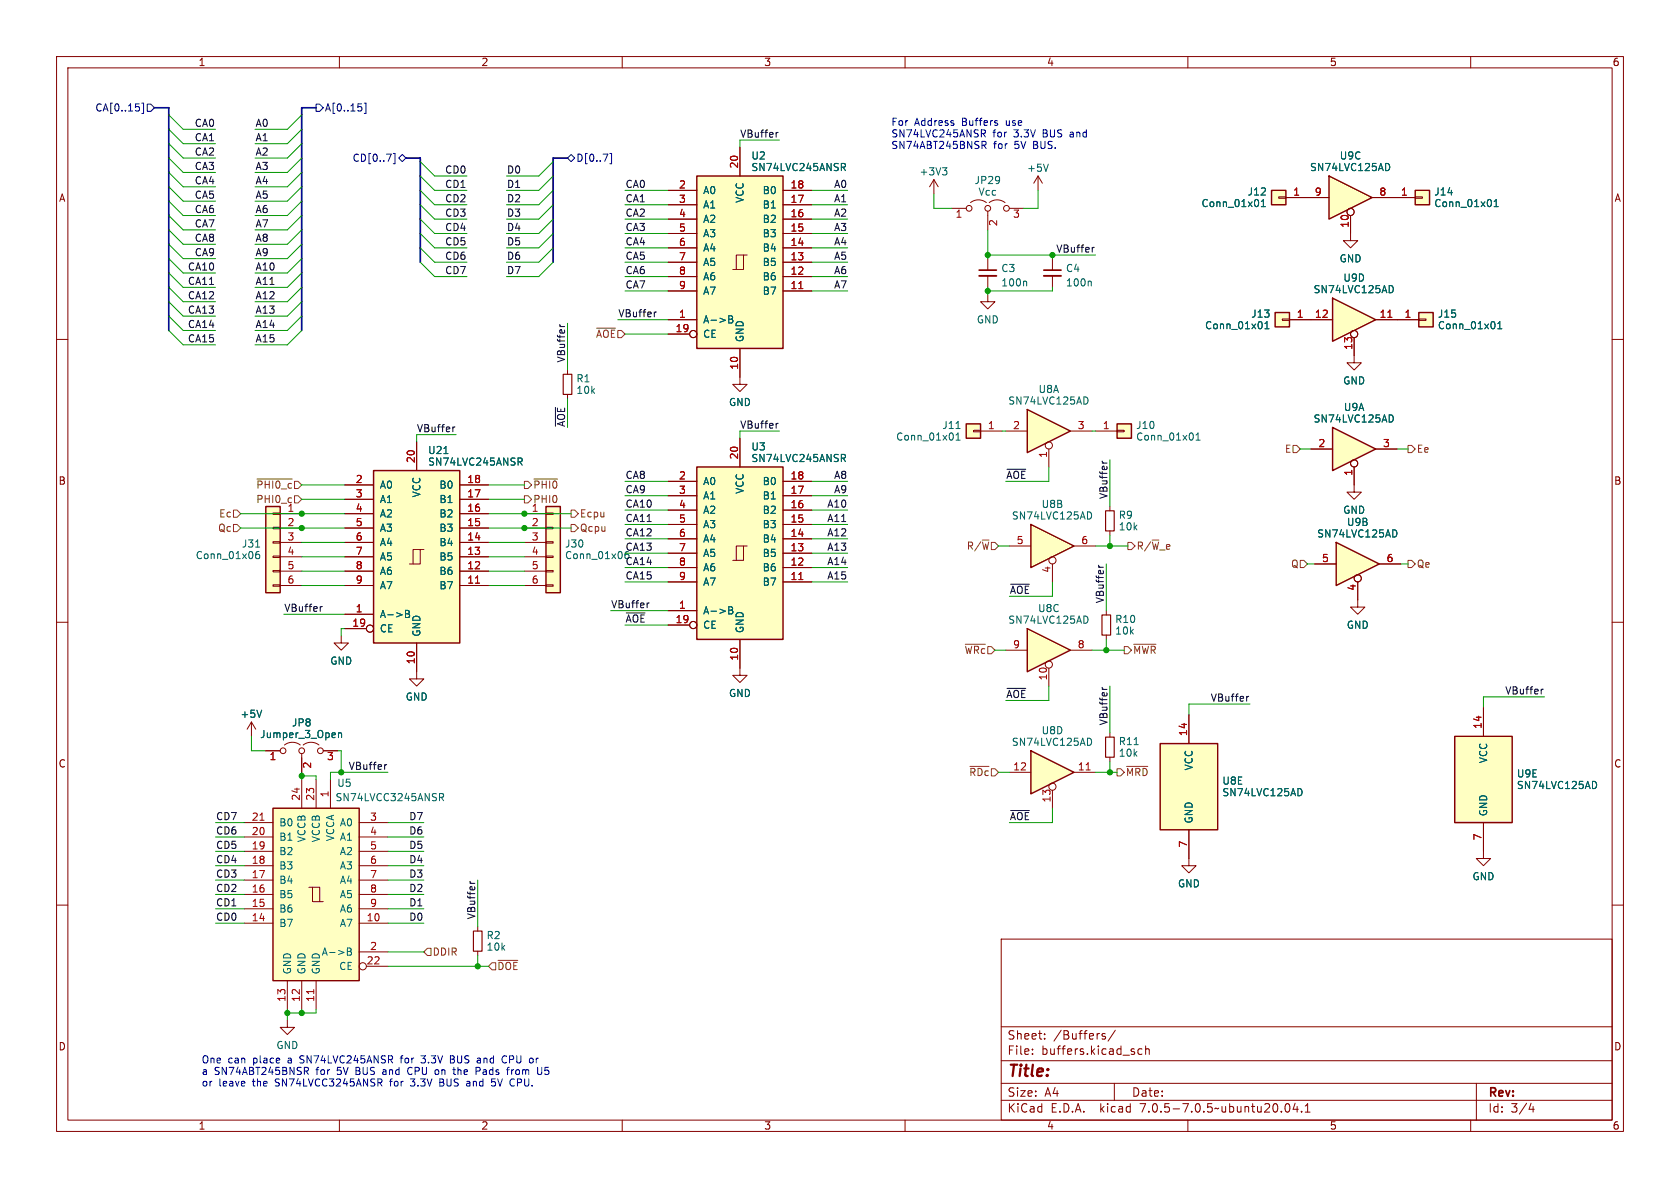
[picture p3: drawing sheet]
<svg xmlns="http://www.w3.org/2000/svg" width="297mm" height="210mm" viewBox="0 0 297 210" stroke-linecap="round" stroke-linejoin="round" font-family="sans-serif">
<g fill="none" stroke="#840000" stroke-width=".18">
<path d="M10 10h277v190h-277zM12 12h273v186h-273zM60 10v2M110 10v2M160 10v2M210 10v2M260 10v2M246.4 34.9h3.8M250.2 34.8h1.3v.3h-1.3zM10 60h2M186.1 45.7v2.1M186.1 48.8v2"/>
<path d="M285 60h2M10 110h2M285 110h2M10 160h2M285 160h2M177 166h108v32h-108zM60 198v2M110 198v2M160 198v2M177 194.5h108M177 191.5h108M177 187.5h108"/>
<path d="M177 181.5h108M182.5 186.3v.1M182.5 185.5v.1M184.7 183.6v.1M184.7 182.8v.1M195.4 182.8l-.4-.1-.2 .2 .1 .2 .5 .2v.3h-.6M197 191.5v3M197.2 182.1l-1.3 2M201.9 185.5l-.4-.1-.3 .3v.4l.1 .2h.6M202.5 185.5l.2-.1 .4 .1 .1 .9M202.5 184.9v1.5M210 198v2"/>
<path d="M226.5 196.5v.1M227.3 195.2l.2-.1a.81 .81 0 0 1 .6 .6 .81 .81 0 0 1-.3 .8l-.1 .1a.81 .81 0 0 1-.4-1.4zM229 195l-.4 1.1h.9M229.3 195.6v1M230.1 196.5v.1M230.7 196.6h.9M230.7 195.5l.5-.4v1.5M260 198v2M261 191.5v6.5M270.7 195l-.4 1.1h.9M271 195.6v1"/>
</g>
<path d="M184.5 48.8h3.1" fill="none" stroke="#840000" stroke-width=".33"/>
<path d="M184.5 47.8h3.1" fill="none" stroke="#840000" stroke-width=".3"/>
<path d="M264.1 36.5h.8M264.1 35.6l.4-.3v1.2M192.7 49.7l.2 .2v.6" fill="none" stroke="#006464" stroke-width=".18"/>
<path d="M250.2 33.7h2.5v2.5h-2.5z" fill="#ffffc2" stroke="#ffffc2" stroke-width=".18"/>
<path d="M250.2 33.7h2.5v2.5h-2.5z" fill="none" stroke="#840000" stroke-width=".25"/>
<path d="M235.6 52.7l7.6 3.8-7.6 3.8z" fill="#ffffc2"/>
<path d="M235.6 52.7l7.6 3.8-7.6 3.8z" fill="none" stroke="#840000" stroke-width=".25"/>
<g fill="none" stroke="#840000" stroke-width=".18">
<path d="M231.8 56.5h3.8M239.4 59.7v3.2M243.2 56.5h3.8"/>
<circle cx="239.4" cy="59.1" r=".63"/>
</g>
<path d="M245.4 56.1h.7" fill="none" stroke="#a90000" stroke-width=".18"/>
<path d="M245.9 50.5a.68 .68 0 0 1 .4 .6 .68 .68 0 0 1-.4 .7" fill="none" stroke="#006464" stroke-width=".18"/>
<path d="M234.9 31.1l7.7 3.8-7.7 3.8z" fill="#ffffc2"/>
<path d="M224.8 33.7h2.5v2.5h-2.5zM234.9 31.1l7.7 3.8-7.7 3.8zM225.4 55.2h2.6v2.6h-2.6zM250.8 55.2h2.6v2.6h-2.6zM170.8 74.9h2.6v2.6h-2.6zM197.5 74.9h2.5v2.6h-2.5zM47 89.5h2.5v15.3h-2.5zM66 83.2h15.3v30.5h-15.3zM96.5 89.5h2.6v15.3h-2.6z" fill="none" stroke="#840000" stroke-width=".25"/>
<g fill="none" stroke="#840000" stroke-width=".18">
<path d="M165.1 31.8l-.8 1.2M165.1 31.8v2.5M165.1 31.8l.8 1.2M168.3 36.8h2.5M171.6 35.8a2.26 2.26 0 0 1 2.8 0M174.6 37.3v3.3M174.9 35.8a2.26 2.26 0 0 1 2.8 0M178.4 36.8h2.6M183.5 31.1l-.7 1.3M183.5 31.1v2.6M183.5 31.1l.8 1.3M226.1 34.8h1.2v.3h-1.2z"/>
<path d="M227.3 34.9h7.6M238.8 38.1v4.4h-1.3l1.3 1.3 1.2-1.3h-1.2M242.6 34.9h3.8M226.7 56.4h1.3v.2h-1.3zM228 56.5h3.8M247 56.5h3.8M250.8 56.4h1.3v.2h-1.3zM73.7 78.1v5.1M100.3 65.4v.8M130.8 66.7v1.2h1.3l-1.3 1.3-1.3-1.3h1.3M172.1 76.1h1.3v.2h-1.3zM173.4 76.2h3.8"/>
<path d="M193.7 76.2h3.8M197.5 76.1h1.3v.2h-1.3zM48.3 98.3h1.2v.3h-1.2zM48.3 95.8h1.2v.2h-1.2zM48.3 93.2h1.2v.3h-1.2zM48.3 90.7h1.2v.2h-1.2zM49.5 98.4h3.8M49.5 95.9h3.8M49.5 93.3h3.8M49.5 90.8h3.8M61 98.4h5M61 95.9h5"/>
<path d="M61 93.3h5M61 90.8h5M61 88.3h5M61 85.7h5M74.3 97.2h-1.3v2.5M74.9 97.2h-.6v2.5h-1.9M81.3 98.4h5.1M81.3 95.9h5.1M81.3 93.3h5.1M81.3 90.8h5.1M81.3 88.3h5.1M81.3 85.7h5.1"/>
<path d="M92.7 98.4h3.8M92.7 95.9h3.8M92.7 93.3h3.8M92.7 90.8h3.8M96.5 98.3h1.3v.3h-1.3zM96.5 95.8h1.3v.2h-1.3zM96.5 93.2h1.3v.3h-1.3zM96.5 90.7h1.3v.2h-1.3zM196.2 89.5v.8M196.2 93.9v.7M48.3 103.4h1.2v.2h-1.2zM48.3 100.8h1.2v.3h-1.2z"/>
<path d="M49.5 103.5h3.8M49.5 101h3.8M61 108.6h5M61 103.5h5M61 101h5M61 111.1h3.8M73.7 113.7v6.3h1.2l-1.2 1.3-1.3-1.3h1.3M81.3 103.5h5.1M81.3 101h5.1M92.7 103.5h3.8M92.7 101h3.8M96.5 103.4h1.3v.2h-1.3z"/>
<path d="M96.5 100.8h1.3v.3h-1.3zM240 106v1.3h-1.2l1.2 1.3 1.3-1.3h-1.3"/>
<circle cx="171.3" cy="36.8" r=".51"/>
<circle cx="174.6" cy="36.8" r=".51"/>
<circle cx="177.9" cy="36.8" r=".51"/>
<circle cx="238.8" cy="37.5" r=".63"/>
<circle cx="65.4" cy="111.1" r=".63"/>
</g>
<g fill="none" stroke="#006464" stroke-width=".18">
<path d="M166.6 29.7h.8l-.4 .4M167.2 30.1l.2 .3v.3l-.2 .2M185.3 29l-.4 1.3M223 36.5h.7M223 35.6l.4-.3v1.2M245.3 28.9a.68 .68 0 0 1 .4 .6 .68 .68 0 0 1-.4 .7M223.6 58.1h.7M223.6 57.2l.4-.4v1.3M264.8 58.1h.7M264.8 57.2l.3-.4v1.3M169 77.8h.7M169 75.8h.7"/>
<path d="M169 76.9l.4-.4v1.3M211.4 77.8h.8M211.4 76.9l.4-.4v1.3M45.2 96.7h.7M45.4 97.5a.86 .86 0 0 0 0 1.3l.5-.2v-.4l-.2-.2h-.3l-.2 .2M78.5 80.2h.7M91.6 81h.5l.2 .2-.1 .4h-.6M91.9 81.6l.4 .6M110.5 98v.5M110.6 98l-.1 .1M111.1 98v.1M71.7 107.9h.4l.3 .2-.3 .4 .3 .1v.3l-.2 .3h-.5z"/>
<path d="M71.7 108.5h.4"/>
</g>
<path d="M99.6 66.2h1.5v3.5h-1.5zM195.5 90.3h1.5v3.6h-1.5z" fill="none" stroke="#840000" stroke-width=".2"/>
<g fill="#ffffc2" stroke="#ffffc2" stroke-width=".18">
<path d="M197.5 74.9h2.5v2.6h-2.5z"/>
<path d="M224.8 33.7h2.5v2.5h-2.5z"/>
<path d="M225.4 55.2h2.6v2.6h-2.6z"/>
<path d="M250.8 55.2h2.6v2.6h-2.6z"/>
<path d="M66 83.2h15.3v30.5h-15.3z"/>
<path d="M96.5 89.5h2.6v15.3h-2.6z"/>
<path d="M170.8 74.9h2.6v2.6h-2.6z"/>
<path d="M47 89.5h2.5v15.3h-2.5z"/>
</g>
<path d="M84.1 103.1h.7" fill="none" stroke="#a90000" stroke-width=".18"/>
<path d="M236.2 95.9l7.6 3.8-7.6 3.8z" fill="#ffffc2"/>
<path d="M236.2 95.9l7.6 3.8-7.6 3.8z" fill="none" stroke="#840000" stroke-width=".25"/>
<g fill="none" stroke="#840000" stroke-width=".18">
<path d="M232.4 99.7h3.8M243.8 99.7h3.8M240 102.9v3.1"/>
<circle cx="240" cy="102.2" r=".63"/>
</g>
<path d="M246.5 93.7a.68 .68 0 0 1 .5 .6 .68 .68 0 0 1-.5 .6" fill="none" stroke="#006464" stroke-width=".18"/>
<path d="M182.2 92.7l7.7 3.8-7.7 3.8z" fill="#ffffc2"/>
<path d="M182.2 92.7l7.7 3.8-7.7 3.8zM205.1 131.4h10.2v15.3h-10.2zM257.2 130.2h10.1v15.2h-10.1z" fill="none" stroke="#840000" stroke-width=".25"/>
<g fill="none" stroke="#840000" stroke-width=".18">
<path d="M178.4 96.5h3.8M186.1 99.7v3.2M189.9 96.5h3.8M60.3 112.4v1.3h1.3l-1.3 1.2-1.2-1.2h1.2M195.6 108v.7M195.6 112.3v.7M210.2 126.4v5M262.3 125.1v5.1M210.2 146.7v6.3h-1.3l1.3 1.3 1.3-1.3h-1.3M262.3 145.4v6.4h-1.3l1.3 1.2 1.2-1.2h-1.2"/>
<circle cx="186.1" cy="99.1" r=".63"/>
</g>
<path d="M192.6 90.5a.68 .68 0 0 1 .4 .6 .68 .68 0 0 1-.4 .7M229.8 139.4a.68 .68 0 0 1 .4 .6 .68 .68 0 0 1-.4 .7M281.8 138.1a.68 .68 0 0 1 .5 .7 .68 .68 0 0 1-.5 .6" fill="none" stroke="#006464" stroke-width=".18"/>
<g fill="#ffffc2" stroke="#ffffc2" stroke-width=".18">
<path d="M257.2 130.2h10.1v15.2h-10.1z"/>
<path d="M205.1 131.4h10.2v15.3h-10.2z"/>
</g>
<path d="M194.8 108.7h1.5v3.6h-1.5z" fill="none" stroke="#840000" stroke-width=".2"/>
<path d="M181.6 111.1l7.6 3.8-7.6 3.8z" fill="#ffffc2"/>
<path d="M181.6 111.1l7.6 3.8-7.6 3.8z" fill="none" stroke="#840000" stroke-width=".25"/>
<g fill="none" stroke="#840000" stroke-width=".18">
<path d="M177.8 114.9h3.8M185.4 118.1v3.2M189.2 114.9h3.8M196.2 129.5v.8M196.2 133.9v.7"/>
<circle cx="185.4" cy="117.5" r=".63"/>
</g>
<path d="M191.9 108.9a.68 .68 0 0 1 .5 .6 .68 .68 0 0 1-.5 .7" fill="none" stroke="#006464" stroke-width=".18"/>
<path d="M195.5 130.3h1.5v3.6h-1.5z" fill="none" stroke="#840000" stroke-width=".2"/>
<path d="M182.2 132.7l7.7 3.8-7.7 3.8z" fill="#ffffc2"/>
<path d="M182.2 132.7l7.7 3.8-7.7 3.8z" fill="none" stroke="#840000" stroke-width=".25"/>
<g fill="none" stroke="#840000" stroke-width=".18">
<path d="M239.4 62.9v1.2h-1.3l1.3 1.3 1.3-1.3h-1.3M239.4 85.7v1.3h-1.3l1.3 1.3 1.3-1.3h-1.3M178.4 136.5h3.8M186.1 139.7v3.2M189.9 136.5h3.8"/>
<circle cx="186.1" cy="139.1" r=".63"/>
</g>
<path d="M192 136.1h.7" fill="none" stroke="#a90000" stroke-width=".18"/>
<path d="M192.6 130.5a.68 .68 0 0 1 .4 .6 .68 .68 0 0 1-.4 .7" fill="none" stroke="#006464" stroke-width=".18"/>
<path d="M235.6 75.6l7.6 3.8-7.6 3.8z" fill="#ffffc2"/>
<path d="M235.6 75.6l7.6 3.8-7.6 3.8z" fill="none" stroke="#840000" stroke-width=".25"/>
<g fill="none" stroke="#840000" stroke-width=".18">
<path d="M231.8 79.4h3.8M243.2 79.4h3.8M239.4 82.6v3.1"/>
<circle cx="239.4" cy="81.9" r=".63"/>
</g>
<path d="M245.9 73.3a.68 .68 0 0 1 .4 .7 .68 .68 0 0 1-.4 .6" fill="none" stroke="#006464" stroke-width=".18"/>
<path d="M181.6 72.4l7.6 3.8-7.6 3.8z" fill="#ffffc2"/>
<path d="M123.2 31.1h15.2v30.5h-15.2zM181.6 72.4l7.6 3.8-7.6 3.8zM123.2 82.6h15.2v30.4h-15.2zM48.3 142.9h15.2v30.5h-15.2z" fill="none" stroke="#840000" stroke-width=".25"/>
<g fill="none" stroke="#840000" stroke-width=".18">
<path d="M118.1 38.7h5.1M118.1 36.2h5.1M118.1 33.7h5.1M130.8 26v5.1M138.4 38.7h5.1M138.4 36.2h5.1M138.4 33.7h5.1M227.3 34.9h7.6M238.8 38.1v3.2M242.6 34.9h7.6M118.1 56.5h5.1M118.1 51.4h5.1"/>
<path d="M118.1 48.9h5.1M118.1 46.4h5.1M118.1 43.8h5.1M118.1 41.3h5.1M118.1 59.1h3.8M131.4 45.1h-1.2v2.5M132.1 45.1h-.7v2.5h-1.9M138.4 51.4h5.1M138.4 48.9h5.1M138.4 46.4h5.1M138.4 43.8h5.1M138.4 41.3h5.1"/>
<path d="M174.6 52.1v1.2h1.3l-1.3 1.3-1.2-1.3h1.2M174.6 45.7v2.1M174.6 48.8v2M228 56.5h7.6M239.4 59.7v3.2M243.2 56.5h7.6M73.7 78.1v5.1M130.8 61.6v5.1M130.8 77.5v5.1M177.8 76.2h3.8M185.4 79.4v3.2M189.2 76.2h3.8"/>
<path d="M231.8 79.4h3.8M243.2 79.4h3.8M61 98.4h5M61 95.9h5M61 93.3h5M61 90.8h5M61 88.3h5M61 85.7h5M81.3 98.4h5.1M81.3 95.9h5.1M81.3 93.3h5.1M81.3 90.8h5.1"/>
<path d="M81.3 88.3h5.1M81.3 85.7h5.1M118.1 97.8h5.1M118.1 95.3h5.1M118.1 92.7h5.1M118.1 90.2h5.1M118.1 87.6h5.1M118.1 85.1h5.1M131.4 96.5h-1.2v2.6M132.1 96.5h-.7v2.6h-1.9M138.4 97.8h5.1M138.4 95.3h5.1"/>
<path d="M138.4 92.7h5.1M138.4 90.2h5.1M138.4 87.6h5.1M138.4 85.1h5.1M232.4 99.7h3.8M239.4 82.6v3.1M243.8 99.7h3.8M61 108.6h5M61 103.5h5M61 101h5M61 111.1h3.8M73.7 113.7v5"/>
<path d="M81.3 103.5h5.1M81.3 101h5.1M118.1 108h5.1M118.1 102.9h5.1M118.1 100.3h5.1M118.1 110.5h3.8M130.8 113v6.4h1.3l-1.3 1.3-1.3-1.3h1.3M138.4 102.9h5.1M138.4 100.3h5.1M240 102.9v3.1M44.4 127.6l-.7 1.3M44.4 127.6v2.6"/>
<path d="M44.4 127.6l.8 1.3M47 132.7h2.5M50.3 131.7a2.26 2.26 0 0 1 2.8 0M53.3 133.2v3.3M53.3 137.8v5.1M53.6 131.7a2.26 2.26 0 0 1 2.8 0M55.9 137.8v5.1M57.1 132.7h2.6M58.4 137.8v5.1M210.2 126.4v5M262.3 125.1v5.1M43.2 158.1h5.1"/>
<path d="M43.2 155.6h5.1M43.2 153h5.1M43.2 150.5h5.1M43.2 148h5.1M43.2 145.4h5.1M54.6 156.8h.6v2.6h1.9M55.2 156.8h1.3v2.6M63.5 158.1h5.1M63.5 155.6h5.1M63.5 153h5.1M63.5 150.5h5.1M63.5 148h5.1"/>
<path d="M63.5 145.4h5.1M210.2 146.7v5.1M262.3 145.4v5.1M43.2 163.2h5.1M43.2 160.7h5.1M50.8 173.4v5M53.3 173.4v5M55.9 173.4v5M63.5 163.2h5.1M63.5 160.7h5.1M63.5 168.3h5.1M64.8 170.8h3.8"/>
<path d="M84.5 163.8v.8M84.5 168.1v.8M50.8 180.3v1.3h-1.3l1.3 1.3 1.3-1.3h-1.3"/>
<circle cx="238.8" cy="37.5" r=".63"/>
<circle cx="122.6" cy="59.1" r=".63"/>
<circle cx="239.4" cy="59.1" r=".63"/>
<circle cx="185.4" cy="78.7" r=".63"/>
<circle cx="239.4" cy="81.9" r=".63"/>
<circle cx="65.4" cy="111.1" r=".63"/>
<circle cx="122.6" cy="110.5" r=".63"/>
<circle cx="240" cy="102.2" r=".63"/>
<circle cx="50" cy="132.7" r=".51"/>
<circle cx="53.3" cy="132.7" r=".51"/>
<circle cx="56.6" cy="132.7" r=".51"/>
<circle cx="64.1" cy="170.8" r=".63"/>
</g>
<g fill="none" stroke="#006464" stroke-width=".18">
<path d="M148.7 28.9h.5l.3 .2-.2 .4-.6 .1M149 29.6l.5 .6M223 36.5h.7M223 35.6l.4-.3v1.2M245.3 28.9a.68 .68 0 0 1 .4 .6 .68 .68 0 0 1-.4 .7M264.1 36.5h.8M264.1 35.6l.4-.3v1.2M128.8 55.8h.5l.2 .3-.2 .3 .2 .2 .1 .3-.3 .2h-.5zM128.8 56.4h.5M181.3 49.7l.2 .2v.6M223.6 58.1h.7M223.6 57.2l.4-.4v1.3"/>
<path d="M245.9 50.5a.68 .68 0 0 1 .4 .6 .68 .68 0 0 1-.4 .7M264.8 58.1h.7M264.8 57.2l.3-.4v1.3M191.9 70.2a.68 .68 0 0 1 .5 .6 .68 .68 0 0 1-.5 .6M245.9 73.3a.68 .68 0 0 1 .4 .7 .68 .68 0 0 1-.4 .6M78.5 80.2h.7M91.6 81h.5l.2 .2-.1 .4h-.6M91.9 81.6l.4 .6M148.7 80.3h.5l.3 .3-.2 .3-.6 .1M149 81l.5 .6M246.5 93.7a.68 .68 0 0 1 .5 .6 .68 .68 0 0 1-.5 .6M71.7 107.9h.4l.3 .2-.3 .4 .3 .1v.3l-.2 .3h-.5z"/>
<path d="M71.7 108.5h.4M128.8 107.3h.5l.2 .2-.2 .4 .2 .1 .1 .3-.3 .2h-.5zM128.8 107.9h.5M46.3 125.5l-.5 1.3M59.8 129.5v.9M59.8 129.7l.2-.2 .3 .1 .1 .8M229.8 139.4a.68 .68 0 0 1 .4 .6 .68 .68 0 0 1-.4 .7M281.8 138.1a.68 .68 0 0 1 .5 .7 .68 .68 0 0 1-.5 .6M77.7 140.3h.5l.2 .2-.1 .4h-.6M78 140.9l.4 .6M61.4 167.6h.4l.3 .2-.3 .4 .3 .1v.3l-.2 .3h-.5zM61.4 168.2h.4"/>
</g>
<path d="M83.7 164.6h1.5v3.5h-1.5z" fill="none" stroke="#840000" stroke-width=".2"/>
<g fill="#ffffc2" stroke="#ffffc2" stroke-width=".18">
<path d="M123.2 82.6h15.2v30.4h-15.2z"/>
<path d="M123.2 31.1h15.2v30.5h-15.2z"/>
<path d="M48.3 142.9h15.2v30.5h-15.2z"/>
</g>
<path d="M141.2 51h.7M245.4 56.1h.7M84.1 103.1h.7M141.2 102.5h.7M46 145h.7M55.5 174.9v.8" fill="none" stroke="#a90000" stroke-width=".18"/>
<path d="M173.1 48.8h3" fill="none" stroke="#840000" stroke-width=".33"/>
<path d="M173.1 47.8h3" fill="none" stroke="#840000" stroke-width=".3"/>
<g fill="none" stroke="#725600" stroke-width=".18">
<path d="M105.5 58h3.3M228.6 78.7h.6l.7 .7-.7 .6h-.6zM248.9 78.7h.7l.6 .7-.6 .6h-.7zM41.3 90.2h.6l.6 .6-.6 .6h-.6zM41.3 92.7h.6l.6 .6-.6 .7h-.6zM45.4 84.7h6.3M52.1 87.6h.6l.6 .7-.6 .6h-.6zM92.7 85.1h.6l.7 .6-.7 .7h-.6zM92.7 87.6h.6l.7 .7-.7 .6h-.6zM94.4 84.7h4.2M101 90.2h.6l.6 .6-.6 .6h-.6zM101 92.7h.6l.6 .6-.6 .7h-.6z"/>
<path d="M199.4 95.9h.6l.7 .6-.7 .7h-.6zM229.9 99.1h.6l.6 .6-.6 .6h-.6zM248.9 99.1h.7l.6 .6-.6 .6h-.7zM170.7 113.9h3.5M198.8 114.3h.6l.6 .6-.6 .7h-.6zM200.4 113.9h4M171.5 135.5h3.3M197.5 135.9h.6l.7 .6-.7 .7h-.6zM199.2 135.5h3.7M75.6 167.6h.6v1.3h-.6l-.7-.6zM87 170.2h.6v1.3h-.6l-.6-.7zM88 169.8h3.5"/>
</g>
<path d="M25.1 18.2h.3v1.9h-.3M26 18.4h.7l.6 .7-.6 .6h-.7zM55.9 18.4h.6l.6 .7-.6 .6h-.6zM63.9 19v.5M64.4 18.2h.3v1.9h-.3M69.5 27.1h.3v1.8h-.3M70.5 27.9l.6-.6 .7 .6-.7 .7zM100.3 27.9l.7-.6 .6 .6-.6 .7zM107.8 27.1h.3v1.8h-.3" fill="none" stroke="#000084" stroke-width=".18"/>
<g fill="none" stroke="#0f0f0f" stroke-width=".18">
<path d="M137.6 23.4l-.3 .1M99 57.4v.2M116 55.2l-.3 .1M193.5 43.7l-.3 .1M80.4 75.5h-.2M98.2 72v3.3M137.6 74.8l-.3 .1M178 83h3.3M194.2 99.9l.1 .3M194.9 81.5v.2M57 107.2l-.3 .1M110.7 108.4h3.3"/>
<path d="M114.8 106.6l-.3 .1M178.7 103.3h3.3M68.4 135.2h-.3M178 121.7h3.3M194.9 121.5v.2M220.8 123.1l-.3 .1M272.8 121.8l-.2 .1M83.1 155.8l.1 .2M178.7 143.3h3.3"/>
</g>
<g fill="none" stroke="#0000c2" stroke-width=".18">
<path d="M168.6 21.8v.3M173.6 25h.5l.2 .2-.1 .4-.6 .1M173.8 23.6l.4 .6M173.9 25.7l.4 .6M174 22.9l.2 .3v.3l-.7 .1M176 21.7l.3 .1 .1 .2-.2 .2h-.2M176 21.3l.3 .1M54.1 189.3l.4 .6M54.3 188.7l.2 .2v.3l-.7 .1M66.8 190.7h.5l.2 .3-.1 .3-.6 .1M67.1 191.4l.4 .6M80 189.1h.5"/>
<path d="M80.2 188.7l.1 1.2M84.2 189.3h.4M84.5 187.1h-.1M84.5 187.4l-.2 .2 .2 .3M84.6 188.7h-.4v1.2M86.9 191.9l.2 .1M86.9 190.7v.6l.2-.1M89.2 186.6a.68 .68 0 0 0-.4 .7 .68 .68 0 0 0 .4 .6M89.5 189.1h.5M89.9 188.7l-.2 .2v1M95 188.7v1l.3 .2h.4"/>
</g>
<path d="M27.3 19.1h2.5v39.3M55.9 19.1h-2.6v39.3M71.8 27.9h2.5v18.5M100.3 27.9h-2.5v18.5" fill="none" stroke="#000084" stroke-width=".3"/>
<g fill="none" stroke="#009600" stroke-width=".18">
<path d="M29.8 22.9l2.6 2.5h5.7M29.8 20.3l2.6 2.6h5.7M29.8 35.6l2.6 2.5h5.7M29.8 27.9l2.6 2.6h5.7M29.8 33l2.6 2.6h5.7M29.8 30.5l2.6 2.5h5.7M29.8 25.4l2.6 2.5h5.7M29.8 38.1l2.6 2.5h5.7M53.3 22.9l-2.5 2.5h-5.7M53.3 20.3l-2.5 2.6h-5.7M53.3 35.6l-2.5 2.5h-5.7M53.3 27.9l-2.5 2.6h-5.7"/>
<path d="M53.3 33l-2.5 2.6h-5.7M53.3 30.5l-2.5 2.5h-5.7M53.3 25.4l-2.5 2.5h-5.7M53.3 38.1l-2.5 2.5h-5.7M74.3 36.2l2.5 2.5h5.7M74.3 38.7l2.5 2.6h5.7M74.3 33.7l2.5 2.5h5.7M74.3 28.6l2.5 2.5h5.7M74.3 31.1l2.5 2.6h5.7M97.8 36.2l-2.6 2.5h-5.7M97.8 38.7l-2.6 2.6h-5.7M97.8 33.7l-2.6 2.5h-5.7"/>
<path d="M97.8 28.6l-2.6 2.5h-5.7M97.8 31.1l-2.6 2.6h-5.7M110.5 38.7h7.6M110.5 36.2h7.6M110.5 33.7h7.6M137.8 24.8h-7v1.2M143.5 38.7h6.4M143.5 36.2h6.4M143.5 33.7h6.4M165.1 34.3v2.5h3.2M183.5 33.7v3.1h-2.5M29.8 58.4l2.6 2.6h5.7"/>
<path d="M29.8 53.3l2.6 2.6h5.7M29.8 50.8l2.6 2.5h5.7M29.8 48.3l2.6 2.5h5.7M29.8 55.9l2.6 2.5h5.7M29.8 43.2l2.6 2.5h5.7M29.8 45.7l2.6 2.6h5.7M29.8 40.6l2.6 2.6h5.7M53.3 58.4l-2.5 2.6h-5.7M53.3 53.3l-2.5 2.6h-5.7M53.3 50.8l-2.5 2.5h-5.7M53.3 48.3l-2.5 2.5h-5.7M53.3 55.9l-2.5 2.5h-5.7"/>
<path d="M53.3 43.2l-2.5 2.5h-5.7M53.3 45.7l-2.5 2.6h-5.7M53.3 40.6l-2.5 2.6h-5.7M74.3 41.3l2.5 2.5h5.7M74.3 43.8l2.5 2.6h5.7M74.3 46.4l2.5 2.5h5.7M97.8 41.3l-2.6 2.5h-5.7M97.8 43.8l-2.6 2.6h-5.7M97.8 46.4l-2.6 2.5h-5.7M100.3 57.2v8.2M109.2 56.5h8.9M110.5 43.8h7.6"/>
<path d="M110.5 46.4h7.6M110.5 48.9h7.6M110.5 41.3h7.6M110.5 59.1h7.6M110.5 51.4h7.6M143.5 43.8h6.4M143.5 46.4h6.4M143.5 48.9h6.4M143.5 41.3h6.4M143.5 51.4h6.4M174.6 45.1h19.1M174.6 40.6v5.1"/>
<path d="M174.6 50.8v1.3M186.1 45.1v.6M186.1 50.8v.6h-11.5M80.6 76.8h-6.9v1.3M100.3 70.5v5.1M137.8 76.2h-7v1.3M177.2 76.2h.6M193 76.2h.7M229.9 79.4h1.9M247 79.4h1.9M42.5 93.3h18.5M42.5 90.8h18.5"/>
<path d="M53.3 98.4h7.7M53.3 95.9h7.7M53.3 88.3h7.7M53.3 85.7h7.7M86.4 98.4h6.3M86.4 93.3h14.6M86.4 95.9h6.3M86.4 90.8h14.6M86.4 88.3h6.3M86.4 85.7h6.3M110.5 97.8h7.6M110.5 90.2h7.6"/>
<path d="M110.5 92.7h7.6M110.5 87.6h7.6M110.5 95.3h7.6M110.5 85.1h7.6M143.5 97.8h6.4M143.5 90.2h6.4M143.5 92.7h6.4M143.5 87.6h6.4M143.5 95.3h6.4M143.5 85.1h6.4M176.5 96.5h1.9M185.4 82.6v2.5h-7.6"/>
<path d="M193.7 96.5h5.7M195.6 99.7v8.3M196.2 81.3v8.2M196.2 94.6v1.9M231.1 99.7h1.3M247.6 99.7h1.3M50.2 108.6h10.8M53.3 103.5h7.7M53.3 101h7.7M61 111.1h-.7v1.3M86.4 103.5h6.3M86.4 101h6.3"/>
<path d="M107.9 108h10.2M110.5 110.5h7.6M110.5 100.3h7.6M110.5 102.9h7.6M143.5 100.3h6.4M143.5 102.9h6.4M175.9 114.9h1.9M186.1 102.9v2.5h-7.7M193 114.9h5.8M195.6 113v1.9M44.4 130.2v2.5h2.6M53.3 137.2h2.6v.6"/>
<path d="M53.3 136.5v1.3M59.7 132.7h.6v3.8M68.6 136.5h-10.2v1.3M176.5 136.5h1.9M185.4 121.3v2.5h-7.6M193.7 136.5h3.8M196.2 121.3v8.2M196.2 134.6v1.9M221 124.5h-10.8v1.9M273 123.2h-10.7v1.9M38.1 150.5h5.1M38.1 153h5.1"/>
<path d="M38.1 148h5.1M38.1 145.4h5.1M38.1 155.6h5.1M38.1 158.1h5.1M68.6 150.5h6.3M68.6 153h6.3M68.6 148h6.3M68.6 145.4h6.3M68.6 155.6h6.3M68.6 158.1h6.3M84.5 155.6v8.2M186.1 142.9v2.5h-7.7"/>
<path d="M38.1 163.2h5.1M38.1 160.7h5.1M50.8 178.4v1.9M53.3 178.4v.7M55.9 178.4v.7h-5.1M68.6 168.3h6.3M68.6 170.8h17.8M68.6 163.2h6.3M68.6 160.7h6.3M84.5 168.9v1.9"/>
</g>
<g fill="#009600" stroke="#009600" stroke-width=".18">
<circle cx="53.3" cy="90.8" r=".46"/>
<circle cx="174.6" cy="45.1" r=".46"/>
<circle cx="186.1" cy="45.1" r=".46"/>
<circle cx="174.6" cy="51.4" r=".46"/>
<circle cx="196.2" cy="136.5" r=".46"/>
<circle cx="195.6" cy="114.9" r=".46"/>
<circle cx="196.2" cy="96.5" r=".46"/>
<circle cx="53.3" cy="93.3" r=".46"/>
<circle cx="92.7" cy="90.8" r=".46"/>
<circle cx="92.7" cy="93.3" r=".46"/>
<circle cx="53.3" cy="179.1" r=".46"/>
<circle cx="53.3" cy="137.2" r=".46"/>
<circle cx="60.3" cy="136.5" r=".46"/>
<circle cx="50.8" cy="179.1" r=".46"/>
<circle cx="84.5" cy="170.8" r=".46"/>
</g>
<text font-size="2.8" fill="#840000" x="178" y="190.8">Title:</text>
<g font-size="2.1" fill="#840000">
<text x="178" y="183.9">Sheet:</text>
<text x="186.2" y="183.9">/Buffers/</text>
<text x="178" y="186.6">File:</text>
<text x="184" y="186.6">buffers.kicad_sch</text>
<text x="178" y="196.8">KiCad</text>
<text x="178" y="194">Size:</text>
<text x="184.6" y="194">A4</text>
<text x="185.7" y="196.8">E.D.A.</text>
<text x="194.4" y="196.8">kicad</text>
<text x="200" y="194">Date:</text>
<text x="201.5" y="196.8">7.0.5-7.0.5~ubuntu20.04.1</text>
<text x="263" y="194.2">Rev:</text>
<text x="263" y="196.8">Id:</text>
<text x="267" y="196.8">3/4</text>
</g>
<g font-size="1.8" fill="#840000">
<text x="35" y="11.8">1</text>
<text x="85" y="11.8">2</text>
<text x="135" y="11.8">3</text>
<text x="185" y="11.8">4</text>
<text x="235" y="11.8">5</text>
<text x="285" y="11.8">6</text>
<text x="10.4" y="35.8">A</text>
<text x="285.4" y="35.8">A</text>
<text x="10.3" y="85.8">B</text>
<text x="285.3" y="85.8">B</text>
<text x="10.3" y="135.8">C</text>
<text x="285.3" y="135.8">C</text>
<text x="10.3" y="185.8">D</text>
<text x="285.3" y="185.8">D</text>
<text x="35" y="199.8">1</text>
<text x="85" y="199.8">2</text>
<text x="135" y="199.8">3</text>
<text x="185" y="199.8">4</text>
<text x="235" y="199.8">5</text>
<text x="285" y="199.8">6</text>
</g>
<g font-size="1.8" fill="#000084">
<text x="16.8" y="19.9">CA[0..15]</text>
<text x="57.3" y="19.9">A[0..15]</text>
<text x="62.3" y="28.8">CD[0..7]</text>
<text x="101.8" y="28.8">D[0..7]</text>
</g>
<g font-size="1.8" fill="#0f0f0f">
<text x="34.4" y="22.5">CA0</text>
<text x="45.1" y="22.5">A0</text>
<text x="34.4" y="25.1">CA1</text>
<text x="34.4" y="27.6">CA2</text>
<text x="45.1" y="25.1">A1</text>
<text x="45.1" y="27.6">A2</text>
<text x="130.8" y="24.4">VBuffer</text>
<text x="34.4" y="35.2">CA5</text>
<text x="34.4" y="32.7">CA4</text>
<text x="34.4" y="30.1">CA3</text>
<text x="45.1" y="32.7">A4</text>
<text x="45.1" y="35.2">A5</text>
<text x="45.1" y="30.1">A3</text>
<text x="78.7" y="35.8">CD2</text>
<text x="78.7" y="30.8">CD0</text>
<text x="78.7" y="33.3">CD1</text>
<text x="89.5" y="30.8">D0</text>
<text x="89.5" y="35.8">D2</text>
<text x="89.5" y="33.3">D1</text>
<text x="110.5" y="33.3">CA0</text>
<text x="110.5" y="35.8">CA1</text>
<text x="147.4" y="33.3">A0</text>
<text x="147.4" y="35.8">A1</text>
<text x="34.4" y="40.3">CA7</text>
<text x="34.4" y="37.8">CA6</text>
<text x="45.1" y="40.3">A7</text>
<text x="45.1" y="37.8">A6</text>
<text x="78.7" y="38.4">CD3</text>
<text x="78.7" y="40.9">CD4</text>
<text x="89.5" y="38.4">D3</text>
<text x="89.5" y="40.9">D4</text>
<text x="110.5" y="40.9">CA3</text>
<text x="110.5" y="38.4">CA2</text>
<text x="147.4" y="40.9">A3</text>
<text x="147.4" y="38.4">A2</text>
<text x="33.2" y="47.9">CA10</text>
<text x="34.4" y="45.4">CA9</text>
<text x="34.4" y="42.8">CA8</text>
<text x="45.1" y="47.9">A10</text>
<text x="45.1" y="45.4">A9</text>
<text x="45.1" y="42.8">A8</text>
<text x="78.7" y="46">CD6</text>
<text x="78.7" y="43.5">CD5</text>
<text x="89.5" y="46">D6</text>
<text x="89.5" y="43.5">D5</text>
<text x="110.5" y="43.5">CA4</text>
<text x="110.5" y="46">CA5</text>
<text x="147.4" y="46">A5</text>
<text x="147.4" y="43.5">A4</text>
<text x="186.7" y="44.7">VBuffer</text>
<text x="33.2" y="50.5">CA11</text>
<text x="33.2" y="53">CA12</text>
<text x="45.1" y="53">A12</text>
<text x="45.1" y="50.5">A11</text>
<text x="78.7" y="48.5">CD7</text>
<text x="89.5" y="48.5">D7</text>
<text x="110.5" y="48.5">CA6</text>
<text x="110.5" y="51.1">CA7</text>
<text x="147.4" y="51.1">A7</text>
<text x="147.4" y="48.5">A6</text>
<text x="33.2" y="58.1">CA14</text>
<text x="33.2" y="55.5">CA13</text>
<text x="45.1" y="55.5">A13</text>
<text x="45.1" y="58.1">A14</text>
<text x="109.2" y="56.2">VBuffer</text>
<text x="33.2" y="60.6">CA15</text>
<text x="45.1" y="60.6">A15</text>
<text x="100" y="64.1" transform="rotate(-90 100 64.1)">VBuffer</text>
<text x="73.7" y="76.5">VBuffer</text>
<text x="100" y="75.6" transform="rotate(-90 100 75.6)">~{AOE}</text>
<text x="130.8" y="75.9">VBuffer</text>
<text x="110.5" y="87.3">CA9</text>
<text x="110.5" y="84.7">CA8</text>
<text x="110.5" y="89.8">CA10</text>
<text x="146.2" y="89.8">A10</text>
<text x="147.4" y="87.3">A9</text>
<text x="147.4" y="84.7">A8</text>
<text x="177.8" y="84.7">~{AOE}</text>
<text x="195.9" y="88.2" transform="rotate(-90 195.9 88.2)">VBuffer</text>
<text x="110.5" y="94.9">CA12</text>
<text x="110.5" y="92.4">CA11</text>
<text x="146.2" y="94.9">A12</text>
<text x="146.2" y="92.4">A11</text>
<text x="110.5" y="100">CA14</text>
<text x="110.5" y="97.4">CA13</text>
<text x="146.2" y="97.4">A13</text>
<text x="146.2" y="100">A14</text>
<text x="107.9" y="107.6">VBuffer</text>
<text x="110.5" y="102.5">CA15</text>
<text x="146.2" y="102.5">A15</text>
<text x="178.4" y="105.1">~{AOE}</text>
<text x="195.2" y="106.7" transform="rotate(-90 195.2 106.7)">VBuffer</text>
<text x="50.2" y="108.2">VBuffer</text>
<text x="110.5" y="110.1">~{AOE}</text>
<text x="177.8" y="123.5">~{AOE}</text>
<text x="214" y="124.1">VBuffer</text>
<text x="266.1" y="122.8">VBuffer</text>
<text x="195.9" y="128.2" transform="rotate(-90 195.9 128.2)">VBuffer</text>
<text x="61.6" y="136.2">VBuffer</text>
<text x="38.1" y="147.6">CD6</text>
<text x="38.1" y="145.1">CD7</text>
<text x="72.3" y="147.6">D6</text>
<text x="72.3" y="145.1">D7</text>
<text x="178.4" y="145.1">~{AOE}</text>
<text x="38.1" y="155.2">CD3</text>
<text x="38.1" y="152.7">CD4</text>
<text x="38.1" y="150.1">CD5</text>
<text x="72.3" y="150.1">D5</text>
<text x="72.3" y="152.7">D4</text>
<text x="72.3" y="155.2">D3</text>
<text x="38.1" y="157.8">CD2</text>
<text x="38.1" y="160.3">CD1</text>
<text x="72.3" y="160.3">D1</text>
<text x="72.3" y="157.8">D2</text>
<text x="38.1" y="162.8">CD0</text>
<text x="72.3" y="162.8">D0</text>
<text x="84.1" y="162.5" transform="rotate(-90 84.1 162.5)">VBuffer</text>
</g>
<g font-size="1.8" fill="#0000c2">
<text x="157.5" y="22.3">For</text>
<text x="161.6" y="22.3">Address</text>
<text x="170" y="22.3">Buffers</text>
<text x="177.9" y="22.3">use</text>
<text x="157.5" y="24.4">SN74LVC245ANSR</text>
<text x="157.5" y="26.4">SN74ABT245BNSR</text>
<text x="175.4" y="24.4">for</text>
<text x="175.6" y="26.4">for</text>
<text x="179.2" y="24.4">3.3V</text>
<text x="179.3" y="26.4">5V BUS.</text>
<text x="184.4" y="24.4">BUS</text>
<text x="189.3" y="24.4">and</text>
<text x="35.6" y="188.1">One</text>
<text x="35.6" y="190.1">a</text>
<text x="37.8" y="190.1">SN74ABT245BNSR</text>
<text x="40.2" y="188.1">can</text>
<text x="44.7" y="188.1">place</text>
<text x="50.9" y="188.1">a</text>
<text x="53.2" y="188.1">SN74LVC245ANSR</text>
<text x="55.9" y="190.1">for</text>
<text x="59.6" y="190.1">5V BUS</text>
<text x="67.9" y="190.1">and</text>
<text x="71.1" y="188.1">for</text>
<text x="72.5" y="190.1">CPU on</text>
<text x="74.9" y="188.1">3.3V</text>
<text x="80.1" y="188.1">BUS</text>
<text x="80.8" y="190.1">the</text>
<text x="84.9" y="190.1">Pads</text>
<text x="85" y="188.1">and</text>
<text x="89.6" y="188.1">CPU or</text>
<text x="90.6" y="190.1">from</text>
<text x="96" y="190.1">U5</text>
<text x="35.6" y="192.2">or</text>
<text x="38.6" y="192.2">leave</text>
<text x="44.6" y="192.2">the</text>
<text x="48.7" y="192.2">SN74LVCC3245ANSR</text>
<text x="69.1" y="192.2">for</text>
<text x="72.9" y="192.2">3.3V</text>
<text x="78.1" y="192.2">BUS</text>
<text x="83" y="192.2">and</text>
<text x="87.6" y="192.2">5V CPU.</text>
</g>
<g font-size="1.8" fill="#a90000">
<text x="130.6" y="29.8" transform="rotate(-90 130.6 29.8)">20</text>
<text x="120" y="33.4">2</text>
<text x="120" y="35.9">3</text>
<text x="139.7" y="35.9">17</text>
<text x="139.7" y="33.4">18</text>
<text x="228.6" y="34.7">1</text>
<text x="232.4" y="34.7">9</text>
<text x="243.8" y="34.7">8</text>
<text x="247.6" y="34.7">1</text>
<text x="120" y="38.5">4</text>
<text x="120" y="41">5</text>
<text x="139.7" y="41">15</text>
<text x="139.7" y="38.5">16</text>
<text x="168.9" y="38.7">1</text>
<text x="176.5" y="40" transform="rotate(-90 176.5 40)">2</text>
<text x="179" y="38.7">3</text>
<text x="238.5" y="40.3" transform="rotate(-90 238.5 40.3)">10</text>
<text x="120" y="43.6">6</text>
<text x="120" y="46.1">7</text>
<text x="139.7" y="46.1">13</text>
<text x="139.7" y="43.6">14</text>
<text x="120" y="48.6">8</text>
<text x="120" y="51.2">9</text>
<text x="139.7" y="51.2">11</text>
<text x="139.7" y="48.6">12</text>
<text x="119.4" y="58.8">19</text>
<text x="120" y="56.3">1</text>
<text x="229.2" y="56.3">1</text>
<text x="232.4" y="56.3">12</text>
<text x="243.8" y="56.3">11</text>
<text x="248.3" y="56.3">1</text>
<text x="130.6" y="65.4" transform="rotate(-90 130.6 65.4)">10</text>
<text x="239.1" y="61.9" transform="rotate(-90 239.1 61.9)">13</text>
<text x="174.6" y="75.9">1</text>
<text x="179" y="75.9">2</text>
<text x="190.5" y="75.9">3</text>
<text x="194.9" y="75.9">1</text>
<text x="73.4" y="81.9" transform="rotate(-90 73.4 81.9)">20</text>
<text x="130.6" y="81.3" transform="rotate(-90 130.6 81.3)">20</text>
<text x="185.2" y="81" transform="rotate(-90 185.2 81)">1</text>
<text x="233" y="79.1">2</text>
<text x="244.4" y="79.1">3</text>
<text x="62.8" y="85.5">2</text>
<text x="62.8" y="88">3</text>
<text x="82.5" y="88">17</text>
<text x="82.5" y="85.5">18</text>
<text x="120" y="84.8">2</text>
<text x="120" y="87.4">3</text>
<text x="120" y="89.9">4</text>
<text x="139.7" y="89.9">16</text>
<text x="139.7" y="87.4">17</text>
<text x="139.7" y="84.8">18</text>
<text x="239.1" y="84.2" transform="rotate(-90 239.1 84.2)">1</text>
<text x="50.8" y="93.1">2</text>
<text x="50.8" y="95.6">3</text>
<text x="62.8" y="90.6">4</text>
<text x="62.8" y="93.1">5</text>
<text x="62.8" y="95.6">6</text>
<text x="82.5" y="95.6">14</text>
<text x="82.5" y="93.1">15</text>
<text x="82.5" y="90.6">16</text>
<text x="93.9" y="90.6">1</text>
<text x="93.9" y="93.1">2</text>
<text x="93.9" y="95.6">3</text>
<text x="120" y="92.5">5</text>
<text x="120" y="95">6</text>
<text x="139.7" y="95">14</text>
<text x="139.7" y="92.5">15</text>
<text x="50.8" y="98.2">4</text>
<text x="50.8" y="100.7">5</text>
<text x="62.8" y="98.2">7</text>
<text x="62.8" y="100.7">8</text>
<text x="82.5" y="100.7">12</text>
<text x="82.5" y="98.2">13</text>
<text x="93.9" y="98.2">4</text>
<text x="93.9" y="100.7">5</text>
<text x="120" y="97.5">7</text>
<text x="120" y="100.1">8</text>
<text x="139.7" y="100.1">12</text>
<text x="139.7" y="97.5">13</text>
<text x="179.7" y="96.3">5</text>
<text x="185.8" y="101.3" transform="rotate(-90 185.8 101.3)">4</text>
<text x="191.1" y="96.3">6</text>
<text x="233.6" y="99.4">5</text>
<text x="245.1" y="99.4">6</text>
<text x="50.8" y="103.3">6</text>
<text x="62.8" y="103.3">9</text>
<text x="82.5" y="103.3">11</text>
<text x="93.9" y="103.3">6</text>
<text x="120" y="107.7">1</text>
<text x="120" y="102.6">9</text>
<text x="139.7" y="102.6">11</text>
<text x="239.8" y="104.5" transform="rotate(-90 239.8 104.5)">4</text>
<text x="62.2" y="110.9">19</text>
<text x="62.8" y="108.3">1</text>
<text x="119.4" y="110.2">19</text>
<text x="73.4" y="117.5" transform="rotate(-90 73.4 117.5)">10</text>
<text x="130.6" y="116.8" transform="rotate(-90 130.6 116.8)">10</text>
<text x="179" y="114.7">9</text>
<text x="190.5" y="114.7">8</text>
<text x="185.2" y="120.3" transform="rotate(-90 185.2 120.3)">10</text>
<text x="209.9" y="130.2" transform="rotate(-90 209.9 130.2)">14</text>
<text x="262" y="128.9" transform="rotate(-90 262 128.9)">14</text>
<text x="47.6" y="134.6">1</text>
<text x="55.2" y="135.9" transform="rotate(-90 55.2 135.9)">2</text>
<text x="57.8" y="134.6">3</text>
<text x="179.1" y="136.3">12</text>
<text x="190.5" y="136.3">11</text>
<text x="53.1" y="141.6" transform="rotate(-90 53.1 141.6)">24</text>
<text x="55.6" y="141.6" transform="rotate(-90 55.6 141.6)">23</text>
<text x="58.2" y="141" transform="rotate(-90 58.2 141)">1</text>
<text x="185.8" y="141.9" transform="rotate(-90 185.8 141.9)">13</text>
<text x="44.4" y="147.7">20</text>
<text x="44.4" y="145.2">21</text>
<text x="65.4" y="145.2">3</text>
<text x="65.4" y="147.7">4</text>
<text x="209.9" y="149.9" transform="rotate(-90 209.9 149.9)">7</text>
<text x="262" y="148.6" transform="rotate(-90 262 148.6)">7</text>
<text x="44.4" y="155.3">17</text>
<text x="44.4" y="152.8">18</text>
<text x="44.4" y="150.2">19</text>
<text x="65.4" y="150.2">5</text>
<text x="65.4" y="152.8">6</text>
<text x="65.4" y="155.3">7</text>
<text x="44.4" y="160.4">15</text>
<text x="44.4" y="157.9">16</text>
<text x="65.4" y="157.9">8</text>
<text x="65.4" y="160.4">9</text>
<text x="44.4" y="162.9">14</text>
<text x="64.8" y="162.9">10</text>
<text x="64.8" y="170.6">22</text>
<text x="65.4" y="168">2</text>
<text x="50.5" y="177.2" transform="rotate(-90 50.5 177.2)">13</text>
<text x="53.1" y="177.2" transform="rotate(-90 53.1 177.2)">12</text>
<text x="55.6" y="177.2" transform="rotate(-90 55.6 177.2)">11</text>
</g>
<g font-size="1.8" fill="#006464">
<text x="132.8" y="28.4">U2</text>
<text x="236.8" y="28.4">U9C</text>
<text x="124.2" y="34.5">A0</text>
<text x="131.6" y="35.9" transform="rotate(-90 131.6 35.9)">VCC</text>
<text x="132.8" y="30.4">SN74LVC245ANSR</text>
<text x="134.8" y="34.5">B0</text>
<text x="162.5" y="31.2">+3V3</text>
<text x="172.2" y="32.7">JP29</text>
<text x="172.9" y="34.8">Vcc</text>
<text x="181.5" y="30.5">+5V</text>
<text x="220.5" y="34.7">J12</text>
<text x="231.5" y="30.4">SN74LVC125AD</text>
<text x="253.5" y="34.7">J14</text>
<text x="124.2" y="37">A1</text>
<text x="124.2" y="39.6">A2</text>
<text x="134.8" y="39.6">B2</text>
<text x="134.8" y="37">B1</text>
<text x="212.3" y="36.8">Conn_01x01</text>
<text x="253.5" y="36.8">Conn_01x01</text>
<text x="124.2" y="42.1">A3</text>
<text x="124.2" y="44.6">A4</text>
<text x="124.2" y="47.2">A5</text>
<text x="134.8" y="47.2">B5</text>
<text x="134.8" y="44.6">B4</text>
<text x="134.8" y="42.1">B3</text>
<text x="236.8" y="46.5">GND</text>
<text x="124.2" y="49.7">A6</text>
<text x="124.2" y="52.3">A7</text>
<text x="134.8" y="52.3">B7</text>
<text x="134.8" y="49.7">B6</text>
<text x="177" y="48.3">C3</text>
<text x="177" y="50.8">100n</text>
<text x="188.4" y="48.3">C4</text>
<text x="188.4" y="50.8">100n</text>
<text x="232.2" y="52">SN74LVC125AD</text>
<text x="237.4" y="50">U9D</text>
<text x="124.2" y="57.3">A-&gt;B</text>
<text x="124.2" y="59.9">CE</text>
<text x="172.6" y="57.3">GND</text>
<text x="213" y="58.4">Conn_01x01</text>
<text x="221.1" y="56.3">J13</text>
<text x="254.1" y="56.3">J15</text>
<text x="254.1" y="58.4">Conn_01x01</text>
<text x="131.6" y="60.6" transform="rotate(-90 131.6 60.6)">GND</text>
<text x="101.8" y="67.7">R1</text>
<text x="101.8" y="69.8">10k</text>
<text x="128.8" y="71.9">GND</text>
<text x="178.2" y="71.7">SN74LVC125AD</text>
<text x="183.5" y="69.6">U8A</text>
<text x="237.4" y="68.1">GND</text>
<text x="166.5" y="76">J11</text>
<text x="200.8" y="76">J10</text>
<text x="232.2" y="74.9">SN74LVC125AD</text>
<text x="237.5" y="72.8">U9A</text>
<text x="75.6" y="80.4">U21</text>
<text x="75.6" y="82.5">SN74LVC245ANSR</text>
<text x="132.8" y="79.8">U3</text>
<text x="132.8" y="81.8">SN74LVC245ANSR</text>
<text x="158.4" y="78">Conn_01x01</text>
<text x="200.8" y="78">Conn_01x01</text>
<text x="67.1" y="86.6">A0</text>
<text x="67.1" y="89.1">A1</text>
<text x="74.5" y="88" transform="rotate(-90 74.5 88)">VCC</text>
<text x="77.7" y="89.1">B1</text>
<text x="77.7" y="86.6">B0</text>
<text x="124.2" y="85.9">A0</text>
<text x="124.2" y="88.5">A1</text>
<text x="131.6" y="87.3" transform="rotate(-90 131.6 87.3)">VCC</text>
<text x="134.8" y="88.5">B1</text>
<text x="134.8" y="85.9">B0</text>
<text x="184.1" y="90">U8B</text>
<text x="67.1" y="91.6">A2</text>
<text x="67.1" y="94.2">A3</text>
<text x="77.7" y="94.2">B3</text>
<text x="77.7" y="91.6">B2</text>
<text x="124.2" y="91">A2</text>
<text x="124.2" y="93.5">A3</text>
<text x="134.8" y="93.5">B3</text>
<text x="134.8" y="91">B2</text>
<text x="178.8" y="92">SN74LVC125AD</text>
<text x="197.7" y="91.9">R9</text>
<text x="197.7" y="93.9">10k</text>
<text x="232.8" y="95.2">SN74LVC125AD</text>
<text x="237.4" y="91">GND</text>
<text x="238.1" y="93.1">U9B</text>
<text x="34.5" y="99">Conn_01x06</text>
<text x="42.7" y="97">J31</text>
<text x="67.1" y="96.7">A4</text>
<text x="67.1" y="99.3">A5</text>
<text x="67.1" y="101.8">A6</text>
<text x="77.7" y="101.8">B6</text>
<text x="77.7" y="99.3">B5</text>
<text x="77.7" y="96.7">B4</text>
<text x="99.8" y="97">J30</text>
<text x="99.8" y="99">Conn_01x06</text>
<text x="124.2" y="96.1">A4</text>
<text x="124.2" y="98.6">A5</text>
<text x="124.2" y="101.2">A6</text>
<text x="134.8" y="101.2">B6</text>
<text x="134.8" y="98.6">B5</text>
<text x="134.8" y="96.1">B4</text>
<text x="67.1" y="104.3">A7</text>
<text x="77.7" y="104.3">B7</text>
<text x="124.2" y="103.7">A7</text>
<text x="134.8" y="103.7">B7</text>
<text x="67.1" y="109.4">A-&gt;B</text>
<text x="67.1" y="112">CE</text>
<text x="74.5" y="112.6" transform="rotate(-90 74.5 112.6)">GND</text>
<text x="124.2" y="108.8">A-&gt;B</text>
<text x="124.2" y="111.3">CE</text>
<text x="131.6" y="112" transform="rotate(-90 131.6 112)">GND</text>
<text x="178.2" y="110.4">SN74LVC125AD</text>
<text x="183.5" y="108.4">U8C</text>
<text x="197.1" y="110.3">R10</text>
<text x="197.1" y="112.3">10k</text>
<text x="238" y="111.3">GND</text>
<text x="58.3" y="117.7">GND</text>
<text x="71.7" y="124">GND</text>
<text x="128.8" y="123.4">GND</text>
<text x="42.5" y="127.1">+5V</text>
<text x="45.9" y="130.6">Jumper_3_Open</text>
<text x="51.6" y="128.6">JP8</text>
<text x="184.1" y="130">U8D</text>
<text x="197.7" y="131.9">R11</text>
<text x="178.8" y="132">SN74LVC125AD</text>
<text x="197.7" y="133.9">10k</text>
<text x="211" y="136.2" transform="rotate(-90 211 136.2)">VCC</text>
<text x="263.1" y="134.9" transform="rotate(-90 263.1 134.9)">VCC</text>
<text x="268.1" y="137.6">U9E</text>
<text x="59.3" y="141.8">SN74LVCC3245ANSR</text>
<text x="59.6" y="139.3">U5</text>
<text x="216" y="138.9">U8E</text>
<text x="216" y="140.9">SN74LVC125AD</text>
<text x="268.1" y="139.6">SN74LVC125AD</text>
<text x="49.3" y="148.8">B1</text>
<text x="49.3" y="146.2">B0</text>
<text x="54.2" y="148.9" transform="rotate(-90 54.2 148.9)">VCCB</text>
<text x="56.7" y="148.9" transform="rotate(-90 56.7 148.9)">VCCB</text>
<text x="59.2" y="148.7" transform="rotate(-90 59.2 148.7)">VCCA</text>
<text x="60.1" y="146.2">A0</text>
<text x="60.1" y="148.8">A1</text>
<text x="211" y="145.7" transform="rotate(-90 211 145.7)">GND</text>
<text x="263.1" y="144.4" transform="rotate(-90 263.1 144.4)">GND</text>
<text x="49.3" y="153.9">B3</text>
<text x="49.3" y="151.3">B2</text>
<text x="60.1" y="151.3">A2</text>
<text x="60.1" y="153.9">A3</text>
<text x="260.3" y="155.8">GND</text>
<text x="49.3" y="161.5">B6</text>
<text x="49.3" y="158.9">B5</text>
<text x="49.3" y="156.4">B4</text>
<text x="60.1" y="156.4">A4</text>
<text x="60.1" y="158.9">A5</text>
<text x="60.1" y="161.5">A6</text>
<text x="208.2" y="157">GND</text>
<text x="49.3" y="164">B7</text>
<text x="60.1" y="164">A7</text>
<text x="86" y="166.2">R2</text>
<text x="51.6" y="172.3" transform="rotate(-90 51.6 172.3)">GND</text>
<text x="54.2" y="172.3" transform="rotate(-90 54.2 172.3)">GND</text>
<text x="56.7" y="172.3" transform="rotate(-90 56.7 172.3)">GND</text>
<text x="56.9" y="169.1">A-&gt;B</text>
<text x="59.9" y="171.6">CE</text>
<text x="86" y="168.2">10k</text>
<text x="48.8" y="185.6">GND</text>
</g>
<g font-size="1.8" fill="#725600">
<text x="105.3" y="59.9">~{AOE}</text>
<text x="227.1" y="80.2">E</text>
<text x="250.4" y="80.2">Ee</text>
<text x="45.3" y="89.1">PHI0_c</text>
<text x="45.3" y="86.6">~{PHI0_c}</text>
<text x="94.2" y="86.6">~{PHI0}</text>
<text x="94.2" y="89.1">PHI0</text>
<text x="38.5" y="94.2">Qc</text>
<text x="38.7" y="91.6">Ec</text>
<text x="50.8" y="90.6">1</text>
<text x="102.4" y="91.6">Ecpu</text>
<text x="102.4" y="94.2">Qcpu</text>
<text x="170.9" y="97.3">R/~{W}</text>
<text x="200.9" y="97.3">R/~{W}_e</text>
<text x="228.2" y="100.5">Q</text>
<text x="250.4" y="100.5">Qe</text>
<text x="170.5" y="115.8">~{WRc}</text>
<text x="200.2" y="115.8">~{MWR}</text>
<text x="171.3" y="137.4">~{RDc}</text>
<text x="198.9" y="137.4">~{MRD}</text>
<text x="76.4" y="169.1">DDIR</text>
<text x="87.8" y="171.6">~{DOE}</text>
</g>
</svg>
